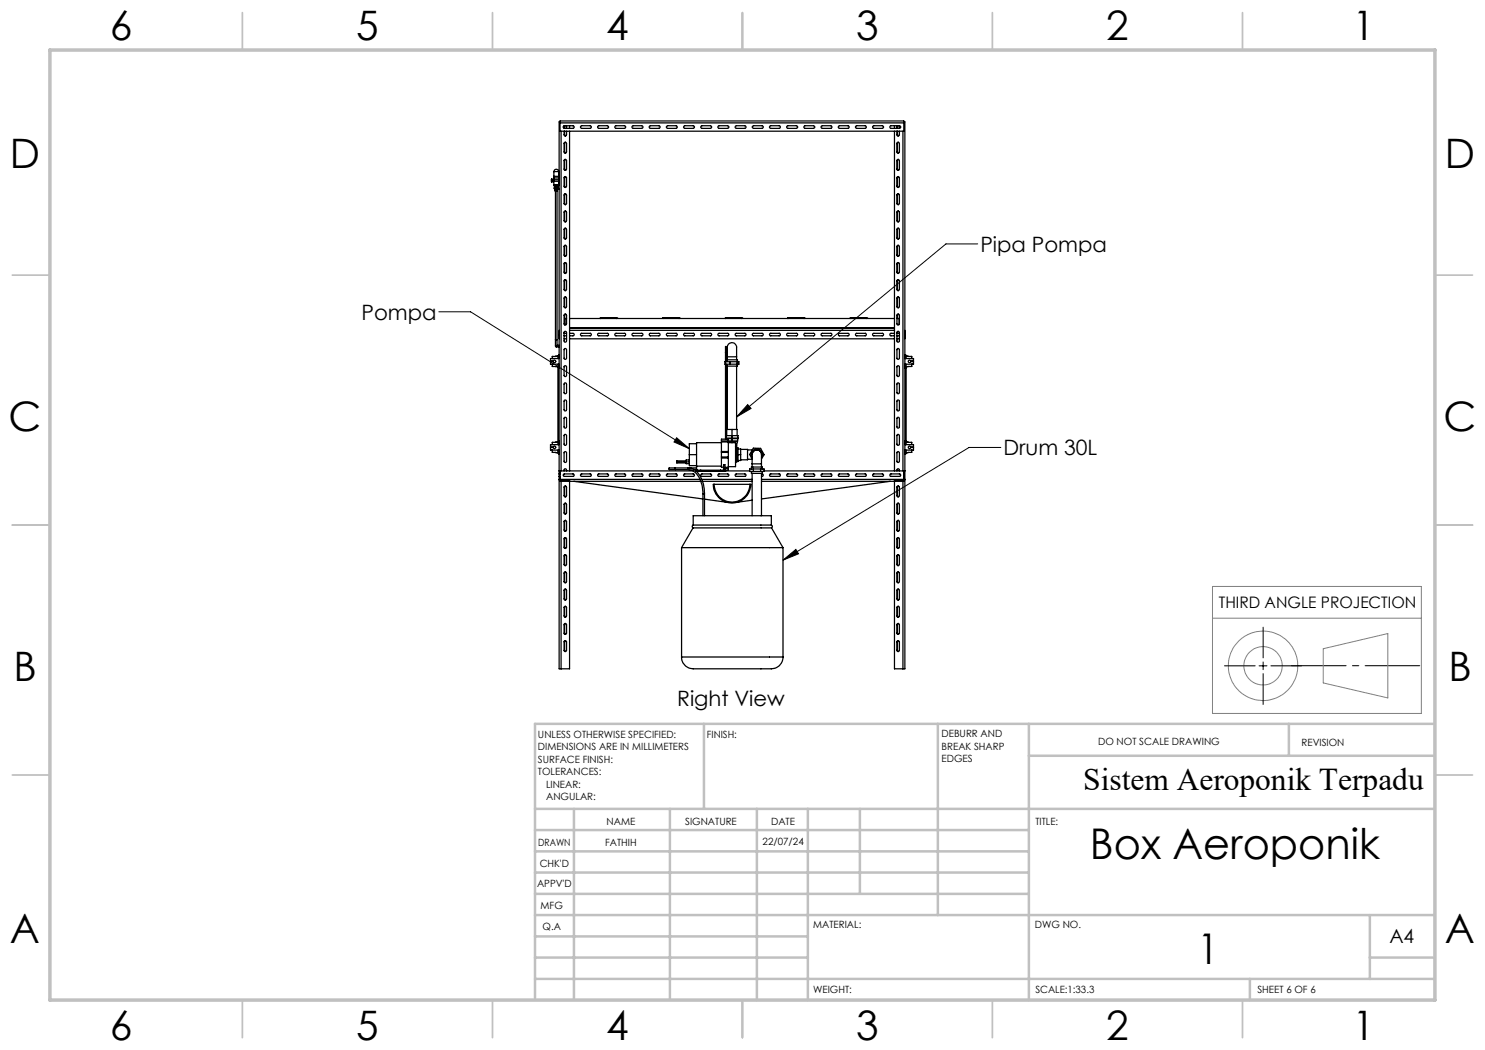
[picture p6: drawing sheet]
<svg xmlns="http://www.w3.org/2000/svg" width="297mm" height="210mm" viewBox="0 0 297 210" stroke-linecap="round" stroke-linejoin="round" font-family="sans-serif">
<path d="M195.5 48.8h-6.3l-41.9 34.6M87.8 62.4h6.3l43.8 27.3M135.3 87.6l2.6 2.1-3.1-1.3zM149.5 80.9l.7 .8-2.9 1.7zM200.2 89.5h-6.4l-37.2 22.5M156.6 112l2.6-2.1 .5 .9zM244.9 133.2h6.1M251.8 133.2h1.6M252.6 125.4v6.2M252.6 132.4v1.5M252.6 134.7v6.2M254.2 133.2h6.1" fill="none" stroke="#000" stroke-width=".2"/>
<g fill="none" stroke="#808080" stroke-width=".2">
<path d="M242.5 117.3h41.8v25.4h-41.8zM242.5 123.6h41.8M264.7 129.7l12.9-3v12.9l-12.9-3z"/>
<circle cx="252.6" cy="133.2" r="3.8"/>
<circle cx="252.6" cy="133.2" r="6.9"/>
</g>
<path d="M283.9 133.1h-25.6" fill="none" stroke="#000" stroke-width=".2" stroke-dasharray="15.2 1.3 1.3 1.3" stroke-dashoffset="4.3"/>
<g fill="none" stroke="#c0c0c0" stroke-width=".35">
<path d="M48.5 2.5v7.5M98.5 2.5v7.5M148.5 2.5v7.5M198.5 2.5v7.5M248.5 2.5v7.5M2.5 55h7.5M287 55h7.5M2.5 105h7.5M287 105h7.5M2.5 155h7.5M287 155h7.5M48.5 200v7.5"/>
<path d="M98.5 200v7.5M148.5 200v7.5M198.5 200v7.5M248.5 200v7.5"/>
</g>
<g fill="none" stroke="#c0c0c0" stroke-width=".5">
<path d="M140.8 144.8v17M187.6 144.8v38.2M205.8 144.8v55.2M205.8 151.2h81.2M257.8 144.8v6.4M287 144.8h-180v55.2M107 161.8h180M107 178.8h98.8M107 174.5h98.8M107 170.3h98.8M107 166h98.8M114.8 161.8v38.2"/>
<path d="M134 161.8v38.2M151.4 161.8v38.2M161.6 161.8v38.2M172 161.8v17M107 195.8h180M107 191.5h54.6M107 187.3h54.6M107 183h180M250 195.8v4.2M274 191.5h13M274 183v12.8"/>
</g>
<path d="M10 10h277v190h-277z" fill="none" stroke="#c0c0c0" stroke-width=".7"/>
<path d="M135.3 87.6l2.6 2.1-3.1-1.3zM149.5 80.9l.7 .8-2.9 1.7zM156.6 112l2.6-2.1 .5 .9z" fill="#000"/>
<g fill="none" stroke="#000" stroke-width=".25">
<path d="M110.3 36.3h.1M110.3 35.9h.1M110.3 35.8v.6M110.6 36.3h.1M110.6 35.9h.1M110.7 36.3h1.1M110.7 35.9h1.1M110.7 35.9h-.2v.4h.2M110.7 35.9v.4M110.7 35.9v-.1h-.4v.6h.4v-.1M110.8 34.3a.48 .48 0 0 1 .4-.4 .48 .48 0 0 1 .5 .4M110.8 37v.1"/>
<path d="M110.8 35.3h.9M110.8 35.6h.9M110.8 34.3h.9M110.8 37h.9M110.8 34.3v1.6M110.8 36.3v.7M110.8 37.1h.4M110.8 37.1h.1M110.8 37.6h.9v.1h-.9zM110.8 37.1v.1h.9v-.1M110.9 37.8l.1 .2M110.9 37.8h.7"/>
<path d="M110.9 37.5h.7M110.9 37.5v.1M110.9 37.7v.1M111 37.3l-.1 .2M111 38h.5M111 37.3h.5M111 38v.2h.5v-.2M111 37.2v.1M111.1 38.2v29.7M111.2 37.1h.4M111.2 37.1v.1M111.2 37.6v.1"/>
<path d="M111.4 38.2v29.7M111.5 37.3h.1M111.5 37.3l.1 .2M111.5 37.2v.1M111.6 37.8l-.1 .2M111.6 37.1h.1M111.6 37.8h.1M111.6 37.1v.1M111.6 37.5v.3M111.7 37v.1M111.7 35.3v.3M111.7 34.3v1"/>
<path d="M111.7 35.6v.3M111.7 36.3v.7M112 24.4h-.2v70.4M112 24.6v-.4h68.8v.4M112 24.6v1.6h68.8v-1.6M112 24.6h68.8M112.2 26.2v68M112.7 25.2l1.9-.1a.27 .27 0 0 1 .2 .3 .27 .27 0 0 1-.2 .3h-1.7a.25 .25 0 0 1-.3-.2 .25 .25 0 0 1 .1-.3zM112.8 26.2v.7a.25 .25 0 0 0 .3 .3 .25 .25 0 0 0 .2-.3v-.7M112.8 25.2v.4M112.9 35.4a.27 .27 0 0 1 .2-.1 .27 .27 0 0 1 .2 .3v1.6a.25 .25 0 0 1-.2 .3 .25 .25 0 0 1-.3-.3zM112.9 28.5a.26 .26 0 0 1 .2 0 .26 .26 0 0 1 .2 .2v1.7a.25 .25 0 0 1-.2 .2 .25 .25 0 0 1-.3-.2z"/>
<path d="M112.9 38.8h.2l.2 .2v1.7a.25 .25 0 0 1-.2 .2 .25 .25 0 0 1-.3-.2zM112.9 31.9h.2l.2 .2v1.7a.25 .25 0 0 1-.2 .3 .25 .25 0 0 1-.3-.3zM112.9 26.2v.8l.2 .2M113 25.1l-.1 .6M113.1 38.8l-.2 .1v1.9l.2 .1M113.1 35.3l-.2 .2v1.8l.2 .2M113.1 31.9l-.2 .2v1.8l.2 .2M113.1 28.5l-.2 .1v1.9l.2 .1M113.3 25.1v.6M113.9 25.1v.6M113.9 26.2v68M116.1 25.3l1.9-.2a.27 .27 0 0 1 .3 .3 .27 .27 0 0 1-.3 .3h-1.7l-.2-.2z"/>
<path d="M119.6 25.3l1.9-.2a.27 .27 0 0 1 .2 .3 .27 .27 0 0 1-.2 .3h-1.7l-.3-.2zM123 25.2l1.9-.1a.27 .27 0 0 1 .2 .3 .27 .27 0 0 1-.2 .3h-1.7a.26 .26 0 0 1-.2-.2 .26 .26 0 0 1 0-.3zM126.4 25.3l1.9-.2a.27 .27 0 0 1 .3 .3 .27 .27 0 0 1-.3 .3h-1.7l-.2-.2zM129.9 25.2l1.9-.1a.27 .27 0 0 1 .2 .3 .27 .27 0 0 1-.2 .3h-1.7a.27 .27 0 0 1-.2-.2 .27 .27 0 0 1 0-.3zM133.3 25.3l1.9-.2a.27 .27 0 0 1 .3 .3 .27 .27 0 0 1-.3 .3h-1.7l-.2-.2zM136.8 25.2l1.8-.1a.27 .27 0 0 1 .3 .3 .27 .27 0 0 1-.3 .3h-1.7a.27 .27 0 0 1-.2-.2 .27 .27 0 0 1 .1-.3zM140.2 25.3l1.9-.2a.27 .27 0 0 1 .2 .3 .27 .27 0 0 1-.2 .3h-1.7l-.2-.2zM143.6 25.3l1.9-.2a.27 .27 0 0 1 .3 .3 .27 .27 0 0 1-.3 .3h-1.7l-.2-.2zM147.1 25.2l1.8-.1a.27 .27 0 0 1 .3 .3 .27 .27 0 0 1-.3 .3h-1.6a.26 .26 0 0 1-.3-.2 .26 .26 0 0 1 .1-.3zM150.5 25.3l1.9-.2a.27 .27 0 0 1 .2 .3 .27 .27 0 0 1-.2 .3h-1.7l-.2-.2zM154 25.2l1.8-.1a.27 .27 0 0 1 .3 .3 .27 .27 0 0 1-.3 .3h-1.6a.26 .26 0 0 1-.3-.2 .26 .26 0 0 1 .1-.3zM157.4 25.3l1.9-.2a.27 .27 0 0 1 .2 .3 .27 .27 0 0 1-.2 .3h-1.7l-.3-.2z"/>
<path d="M160.9 25.2l1.8-.1a.27 .27 0 0 1 .2 .3 .27 .27 0 0 1-.2 .3h-1.7a.27 .27 0 0 1-.2-.2 .27 .27 0 0 1 .1-.3zM164.3 25.3l1.9-.2a.27 .27 0 0 1 .2 .3 .27 .27 0 0 1-.2 .3h-1.7l-.3-.2zM167.7 25.2l1.9-.1a.27 .27 0 0 1 .2 .3 .27 .27 0 0 1-.2 .3h-1.7a.27 .27 0 0 1-.2-.2 .27 .27 0 0 1 0-.3zM171.1 25.3l1.9-.2a.27 .27 0 0 1 .3 .3 .27 .27 0 0 1-.3 .3h-1.7l-.2-.2zM174.6 25.3l1.9-.2a.27 .27 0 0 1 .2 .3 .27 .27 0 0 1-.2 .3h-1.7l-.3-.2zM178 25.2l1.9-.1a.27 .27 0 0 1 .3 .3 .27 .27 0 0 1-.3 .3h-1.7a.26 .26 0 0 1-.2-.2 .26 .26 0 0 1 0-.3zM178.9 25.1v.6M178.9 26.2v68M179.4 26.2v.7a.25 .25 0 0 0 .2 .3 .25 .25 0 0 0 .3-.3v-.7M179.4 25.1v.6M179.4 35.4a.27 .27 0 0 1 .3-.1 .27 .27 0 0 1 .2 .3v1.6a.25 .25 0 0 1-.3 .3 .25 .25 0 0 1-.2-.3zM179.4 28.5a.26 .26 0 0 1 .3 0 .26 .26 0 0 1 .2 .2v1.7a.25 .25 0 0 1-.3 .2 .25 .25 0 0 1-.2-.2z"/>
<path d="M179.5 38.8h.2l.2 .2v1.7a.25 .25 0 0 1-.3 .2 .25 .25 0 0 1-.2-.2zM179.5 31.9h.2l.2 .2v1.7a.25 .25 0 0 1-.3 .3 .25 .25 0 0 1-.2-.3zM179.5 26.2v.8l.2 .2M179.5 25.1v.6M179.7 38.8l-.2 .1v1.9l.2 .1M179.7 35.3l-.2 .2v1.8l.2 .2M179.7 31.9l-.2 .2v1.8l.2 .2M179.7 28.5l-.2 .1v1.9l.2 .1M179.8 25.1l.1 .6M180.6 26.2v68M180.8 24.4h.2v109.4h-.4M112.9 42.3a.27 .27 0 0 1 .2-.1 .27 .27 0 0 1 .2 .2v1.7a.25 .25 0 0 1-.2 .3 .25 .25 0 0 1-.3-.3z"/>
<path d="M112.9 59.4h.2l.2 .2v1.7a.25 .25 0 0 1-.2 .3 .25 .25 0 0 1-.3-.3zM112.9 56h.3l.1 .2v1.7a.25 .25 0 0 1-.2 .2 .25 .25 0 0 1-.3-.2zM112.9 52.6l.2-.1 .2 .3v1.6a.25 .25 0 0 1-.2 .3 .25 .25 0 0 1-.3-.3zM112.9 49.1h.3l.1 .2v1.7a.25 .25 0 0 1-.2 .3 .25 .25 0 0 1-.3-.3zM112.9 45.7l.2-.1 .2 .3v1.7a.25 .25 0 0 1-.2 .2 .25 .25 0 0 1-.3-.2zM113.1 59.4l-.2 .1v1.9l.2 .2M113.1 55.9l-.2 .2v1.9l.2 .1M113.1 52.5l-.2 .2v1.8l.2 .2M113.1 49.1l-.2 .1v1.9l.2 .2M113.1 45.6l-.2 .2v1.9l.2 .1M113.1 42.2l-.2 .2v1.8l.2 .2M179.4 42.3a.27 .27 0 0 1 .3-.1 .27 .27 0 0 1 .2 .2v1.7a.25 .25 0 0 1-.3 .3 .25 .25 0 0 1-.2-.3z"/>
<path d="M179.5 59.4h.2l.2 .2v1.7a.25 .25 0 0 1-.3 .3 .25 .25 0 0 1-.2-.3zM179.5 56h.3l.1 .2v1.7a.25 .25 0 0 1-.3 .2 .25 .25 0 0 1-.2-.2zM179.5 52.6l.2-.1 .2 .3v1.6a.25 .25 0 0 1-.3 .3 .25 .25 0 0 1-.2-.3zM179.5 49.1h.3l.1 .2v1.7a.25 .25 0 0 1-.3 .3 .25 .25 0 0 1-.2-.3zM179.5 45.7l.2-.1 .2 .3v1.7a.25 .25 0 0 1-.3 .2 .25 .25 0 0 1-.2-.2zM179.7 59.4l-.2 .1v1.9l.2 .2M179.7 55.9l-.2 .2v1.9l.2 .1M179.7 52.5l-.2 .2v1.8l.2 .2M179.7 49.1l-.2 .1v1.9l.2 .2M179.7 45.6l-.2 .2v1.9l.2 .1M179.7 42.2l-.2 .2v1.8l.2 .2M110.2 72.2v.1"/>
<path d="M110.5 71.7h.1M110.5 72.8v.5h1.1M110.5 72.8h.1M110.5 72.2v.1M111.1 67.9v1.3M111.1 67.9h.3M111.1 69.2l.1 .1 .6 .1M111.1 69.2h.1M111.4 67.9v1.3M111.4 69.1h.4M111.4 69.1l-.1 .2-.2-.1M111.4 69.2l-.1 .1-.2-.1"/>
<path d="M111.4 69.1v.1M111.6 71.3h-1.1v.4M111.6 72.8v16.1M111.8 71.2h-.2v.5M111.8 71v.7h-1.7v.5l.6 .1h-.6v.5h1.7v.8M112.8 67.1l.5 .1M112.8 66.7h.5M112.8 67.8h.5M112.9 73.2a.27 .27 0 0 1 .2 0 .27 .27 0 0 1 .2 .2v1.7a.25 .25 0 0 1-.2 .2 .25 .25 0 0 1-.3-.2zM112.9 66.3a.27 .27 0 0 1 .2 0 .27 .27 0 0 1 .2 .2v1.7a.25 .25 0 0 1-.2 .2 .25 .25 0 0 1-.3-.2zM112.9 76.6h.3l.1 .2v1.7a.25 .25 0 0 1-.2 .3 .25 .25 0 0 1-.3-.3zM112.9 69.7h.3l.1 .2v1.7a.25 .25 0 0 1-.2 .3 .25 .25 0 0 1-.3-.3z"/>
<path d="M112.9 62.9h.3l.1 .2v1.7a.25 .25 0 0 1-.2 .2 .25 .25 0 0 1-.3-.2zM113.1 62.8l-.2 .2 .1 1.9M113.3 63.7h-.3v1.3M113.9 66.7h.7a.25 .25 0 0 1 .2 .2 .25 .25 0 0 1-.2 .3h-.7M113.9 67.8h65M113.9 65.7h65M113.9 65.6h65M113.9 63.7h65M113.9 66.1h65M116.2 66.7h1.8a.25 .25 0 0 1 .3 .2 .25 .25 0 0 1-.3 .3h-1.7a.25 .25 0 0 1-.2-.2 .25 .25 0 0 1 .1-.3zM119.6 66.7h1.9a.25 .25 0 0 1 .2 .2 .25 .25 0 0 1-.2 .3h-1.7a.25 .25 0 0 1-.3-.2 .25 .25 0 0 1 .1-.3zM120.1 63.6h.1"/>
<path d="M120.1 63.6v.1M120.1 63.6h3.3M120.5 65.7v-.1v.1M120.6 65.6v.1M120.8 65.6v.1M121 65.6v.1M121.4 65.6v.1M121.7 65.6v.1M122.1 65.6v.1M122.3 65.6v.1M122.4 65.6v.1M122.7 65.6v.1"/>
<path d="M122.8 65.6v.1M122.9 65.6v.1M123 66.7h1.9a.25 .25 0 0 1 .2 .2 .25 .25 0 0 1-.2 .3h-1.7a.26 .26 0 0 1-.2-.2 .26 .26 0 0 1 0-.3zM123.4 63.6h.1M123.4 63.6l-.1 .1M126.5 66.7h1.8a.25 .25 0 0 1 .3 .2 .25 .25 0 0 1-.3 .3h-1.7a.25 .25 0 0 1-.2-.2 .25 .25 0 0 1 .1-.3zM129.9 66.7h1.9a.25 .25 0 0 1 .2 .2 .25 .25 0 0 1-.2 .3h-1.7a.27 .27 0 0 1-.2-.2 .27 .27 0 0 1 0-.3zM132.5 63.6h.1M132.5 63.6l.1 .1M132.5 63.6h3.4M133 65.6v.1v-.1M133.3 65.6v.1"/>
<path d="M133.4 66.7h1.8a.25 .25 0 0 1 .3 .2 .25 .25 0 0 1-.3 .3h-1.7a.25 .25 0 0 1-.2-.2 .25 .25 0 0 1 .1-.3zM133.5 65.6v.1M133.9 65.6v.1M134.2 65.6v.1M134.6 65.6v.1M134.8 65.6v.1M134.9 65.6v.1M135.2 65.6v.1M135.3 65.7v-.1v.1M135.3 65.6v.1M135.4 65.6v.1M135.9 63.6h.1"/>
<path d="M135.9 63.6l-.1 .1M136.8 66.7h1.8a.25 .25 0 0 1 .3 .2 .25 .25 0 0 1-.3 .3h-1.7a.27 .27 0 0 1-.2-.2 .27 .27 0 0 1 .1-.3zM140.3 66.7h1.8a.25 .25 0 0 1 .2 .2 .25 .25 0 0 1-.2 .3h-1.7a.25 .25 0 0 1-.2-.2 .25 .25 0 0 1 .1-.3zM143.7 66.7h1.8a.25 .25 0 0 1 .3 .2 .25 .25 0 0 1-.3 .3h-1.7a.25 .25 0 0 1-.2-.2 .25 .25 0 0 1 .1-.3zM145 72.3h2.8v.5h-2.8zM145.1 63.6h.1M145.1 63.6v.1M145.1 63.6h3.3M145.1 69.3v1.2M145.1 70.5h.1M145.1 70.5h.3M145.1 70.5v1.8"/>
<path d="M145.1 72.8v15M145.3 72.8v.4h2.2v-.4M145.3 72.3v-.3h2.2v.3M145.4 69.3v1.2M145.4 70.5v1.5M145.4 73.2v12.7M145.5 71.4v-.5a2.55 2.55 0 0 1 .4-2.3 1.06 1.06 0 0 1 1.2 .3 1.06 1.06 0 0 1 .2 1.1v1.4M145.5 71.4h1.8M145.5 71.4v.6M145.5 73.2v12.7M145.5 65.6v.1M145.6 65.6v.1"/>
<path d="M145.8 65.6v.1M146 65.6v.1M146 72.3v.5M146.4 65.6v.1M146.7 65.6v.1M147.1 66.7h1.8a.25 .25 0 0 1 .3 .2 .25 .25 0 0 1-.3 .3h-1.6a.26 .26 0 0 1-.3-.2 .26 .26 0 0 1 .1-.3zM147.1 65.6v.1M147.3 71.4v.6M147.3 73.2v12.7M147.4 65.6l-.1 .1M147.4 65.6v.1M147.4 72.3v.5"/>
<path d="M147.7 65.6v.1M147.8 65.6v.1v-.1M147.9 65.6v.1M148.4 63.6h.1M148.4 63.6l-.1 .1M150.6 66.7h1.8a.25 .25 0 0 1 .2 .2 .25 .25 0 0 1-.2 .3h-1.7a.25 .25 0 0 1-.2-.2 .25 .25 0 0 1 .1-.3zM154 66.7h1.8a.25 .25 0 0 1 .3 .2 .25 .25 0 0 1-.3 .3h-1.6a.26 .26 0 0 1-.3-.2 .26 .26 0 0 1 .1-.3zM157.4 66.7h1.9a.25 .25 0 0 1 .2 .2 .25 .25 0 0 1-.2 .3h-1.7a.25 .25 0 0 1-.3-.2 .25 .25 0 0 1 .1-.3zM157.6 63.6h.1M157.6 63.6v.1M157.6 63.6h3.3M158 65.7v-.1v.1"/>
<path d="M158.1 65.6v.1M158.3 65.6v.1M158.5 65.6v.1M158.9 65.6v.1M159.2 65.6v.1M159.6 65.6v.1M159.8 65.6v.1M159.9 65.6v.1M160.2 65.6v.1M160.3 65.6v.1M160.4 65.6v.1M160.9 63.6h.1"/>
<path d="M160.9 63.6l-.1 .1M160.9 66.7h1.8a.25 .25 0 0 1 .2 .2 .25 .25 0 0 1-.2 .3h-1.7a.27 .27 0 0 1-.2-.2 .27 .27 0 0 1 .1-.3zM164.3 66.7h1.9a.25 .25 0 0 1 .2 .2 .25 .25 0 0 1-.2 .3h-1.7a.25 .25 0 0 1-.3-.2 .25 .25 0 0 1 .1-.3zM167.7 66.7h1.9a.25 .25 0 0 1 .2 .2 .25 .25 0 0 1-.2 .3h-1.7a.27 .27 0 0 1-.2-.2 .27 .27 0 0 1 0-.3zM170 63.6h.1M170 63.6l.1 .1M170 63.6h3.4M170.5 65.6v.1v-.1M170.8 65.6v.1M171 65.6v.1M171.2 66.7h1.8a.25 .25 0 0 1 .3 .2 .25 .25 0 0 1-.3 .3h-1.7a.25 .25 0 0 1-.2-.2 .25 .25 0 0 1 .1-.3zM171.4 65.6v.1"/>
<path d="M171.7 65.6v.1M172.1 65.6v.1M172.3 65.6v.1M172.4 65.6v.1M172.7 65.6v.1M172.8 65.7v-.1v.1M172.8 65.6v.1M172.9 65.6v.1M173.4 63.6h.1M173.4 63.6l-.1 .1M174.6 66.7h1.9a.25 .25 0 0 1 .2 .2 .25 .25 0 0 1-.2 .3h-1.7a.25 .25 0 0 1-.3-.2 .25 .25 0 0 1 .1-.3zM177 65.6v.1"/>
<path d="M177.2 65.6v.1M178.6 65.7v-.1l.2 .1M178.9 66.7h-.7a.25 .25 0 0 0-.2 .2 .25 .25 0 0 0 .2 .3h.7M179.4 67.2h.5M179.4 66.7h.5M179.4 67.8h.5M179.4 63.7h.4v1.2M179.4 73.2a.27 .27 0 0 1 .3 0 .27 .27 0 0 1 .2 .2v1.7a.25 .25 0 0 1-.3 .2 .25 .25 0 0 1-.2-.2zM179.4 66.3a.27 .27 0 0 1 .3 0 .27 .27 0 0 1 .2 .2v1.7a.25 .25 0 0 1-.3 .2 .25 .25 0 0 1-.2-.2zM179.5 76.6h.3l.1 .2v1.7a.25 .25 0 0 1-.3 .3 .25 .25 0 0 1-.2-.3zM179.5 69.7h.3l.1 .2v1.7a.25 .25 0 0 1-.3 .3 .25 .25 0 0 1-.2-.3zM179.5 62.9h.3l.1 .2v1.7a.25 .25 0 0 1-.3 .2 .25 .25 0 0 1-.2-.2z"/>
<path d="M179.7 62.8l-.2 .2v.7M181 71h.1M181 71v.7h1.7v.5l-.5 .1M181 73.6h.1M181 71.2l1.4 .1v.4M181.2 71.2v.5M181.2 72.8v16.1M181.3 71.2l-.1 .1M182.1 72.3h.6v.5h-1.7v.8M182.4 72.8h.1M182.4 72.8l-.1 .5h-1.1M182.4 71.7h.1"/>
<path d="M182.4 72.2v.1M182.6 72.2v.1M110.1 90h1.7v.8M110.1 90h.1M110.1 88.9h.1M110.1 89.5h.5h-.5M110.1 88.9v1.1M110.2 89.5h.1M110.5 90v.5h1.1M110.5 89.5h.1M111.6 88.5h-1.1v.4M111.6 90v.5h.2"/>
<path d="M111.8 88.2v.7h-1.7M111.8 95.3v38.5h.4M111.8 94.8v.5M111.8 94.2h26.8M111.8 95.3h.2M111.8 94.8h.2M112 96.2l28.2 .1M112 94.2v1.7l.2 .2M112.2 96.1h1.7v37.7h-1.7M112.2 96.1v37.7M112.7 94.8h1.9a.25 .25 0 0 1 .2 .2 .25 .25 0 0 1-.2 .3h-1.7a.25 .25 0 0 1-.3-.2 .25 .25 0 0 1 .1-.3zM112.8 94.2v-.2a.25 .25 0 0 1 .3-.2 .25 .25 0 0 1 .2 .2v.2"/>
<path d="M112.9 97.3a.27 .27 0 0 1 .2-.1 .27 .27 0 0 1 .2 .2v1.7a.25 .25 0 0 1-.2 .3 .25 .25 0 0 1-.3-.3zM112.9 90.4a.27 .27 0 0 1 .2-.1 .27 .27 0 0 1 .2 .2v1.7a.25 .25 0 0 1-.2 .3 .25 .25 0 0 1-.3-.3zM112.9 86.9h.2l.2 .2v1.7a.25 .25 0 0 1-.2 .3 .25 .25 0 0 1-.3-.3zM112.9 83.5h.3l.1 .2v1.7a.25 .25 0 0 1-.2 .2 .25 .25 0 0 1-.3-.2zM112.9 80h.2l.2 .2v1.7a.25 .25 0 0 1-.2 .3 .25 .25 0 0 1-.3-.3zM113.1 97.2l-.2 .2v1.8l.2 .2M114.8 96.3l25.8 3.5M116.2 94.8h1.8a.25 .25 0 0 1 .3 .2 .25 .25 0 0 1-.3 .3h-1.7a.25 .25 0 0 1-.2-.2 .25 .25 0 0 1 .1-.3zM119.6 94.8h1.9a.25 .25 0 0 1 .2 .2 .25 .25 0 0 1-.2 .3h-1.7a.25 .25 0 0 1-.3-.2 .25 .25 0 0 1 .1-.3zM123 94.8h1.9a.25 .25 0 0 1 .2 .2 .25 .25 0 0 1-.2 .3h-1.7a.26 .26 0 0 1-.2-.2 .26 .26 0 0 1 0-.3zM126.5 94.8h1.8a.25 .25 0 0 1 .3 .2 .25 .25 0 0 1-.3 .3h-1.7a.25 .25 0 0 1-.2-.2 .25 .25 0 0 1 .1-.3zM129.9 94.8h1.9a.25 .25 0 0 1 .2 .2 .25 .25 0 0 1-.2 .3h-1.7a.27 .27 0 0 1-.2-.2 .27 .27 0 0 1 0-.3z"/>
<path d="M133.4 94.8h1.8a.25 .25 0 0 1 .3 .2 .25 .25 0 0 1-.3 .3h-1.7a.25 .25 0 0 1-.2-.2 .25 .25 0 0 1 .1-.3zM135.1 93.6l-1.4 .1 .1 .2h1.3M135.1 93.6l-.2 .1 .2 .2M135.1 93.6h4.2M135.1 93.9h2.6M135.4 92.4v.2h1.8M135.4 92.4h2.5M136.8 94.8h1.8a.25 .25 0 0 1 .3 .2 .25 .25 0 0 1-.3 .3h-1.7a.27 .27 0 0 1-.2-.2 .27 .27 0 0 1 .1-.3zM137.2 92.2h-1.8v.2M137.7 93.9a3.2 3.2 0 0 1 2.6 2.7l.3 2.1M137.7 93.6a3.4 3.4 0 0 1 2.8 2.8l.4 2.3M137.7 93.6h.1"/>
<path d="M137.7 93.6l-.2 .1 .2 .2M137.9 90.9v2.2h1.4M137.9 92h-.7v.7h.7M137.9 90.9h1.4M138.8 93.9h.5M139.2 94.2h10.7M139.3 94.2h.9M139.3 94.2h.1M139.3 88.8h-1.4v2.1M139.3 93.2v.8h.1M139.3 93.2h5M139.4 94h.8"/>
<path d="M139.4 94l-.1 .2M140 95.9h-28.2l.1 .3 .3 .1M140.2 94.2h.1M140.2 94h3.9M140.2 94v.2M140.2 94.9l1.9-.1a.25 .25 0 0 1 .2 .2 .25 .25 0 0 1-.2 .3h-1.8l-.1-.2zM140.3 95.9h10.1M140.5 96.3h9.9M140.6 98.7h.3M140.6 98.7v4.4M140.9 98.7v4.4M140.9 99.8l4.5 .7"/>
<path d="M142.7 96.9h7.4a3.7 3.7 0 0 1-3.7 3.7 3.7 3.7 0 0 1-3.7-3.7zM142.8 96.9a3.6 3.6 0 0 0 3.6 3.5 3.6 3.6 0 0 0 3.6-3.5M143.6 94.9l1.9-.1a.25 .25 0 0 1 .3 .2 .25 .25 0 0 1-.3 .3h-1.7l-.2-.2zM144.1 94h.8l.1 .2M144.1 94.2h.9M144.1 94.2h.1M144.1 94v.2M144.3 90.5v.9M144.3 90.3v.2M144.3 91.4v.2M144.3 91.6v1.8h.4M144.3 88.4v1.9"/>
<path d="M144.3 88.5h-5v4.7M144.3 88.2v.2M144.3 88.2v-.4h1.4v.4M144.3 91.4h1.4M144.3 90.5h1.4M144.3 90.3h1.4M144.3 91.6h1.4M144.3 88.4h1.4M144.3 88.2h1.4M144.7 94v-1.1h.3v1.3M145 94.2h.1M145 93.5h.7"/>
<path d="M145 93.7h.7M145.2 87.7v.1M145.2 87.7h1.2M145.2 87.6h2.4v-.5h-2.4v.6M145.7 90.5v.9M145.7 90.3v.2M145.7 91.4v.2M145.7 91.6v1.9M145.7 88.4v1.9M145.7 88.5h1.4v4.8h-1.4M145.7 88.2v.2M145.7 93.5v.2"/>
<path d="M145.7 93.7v.3h-.7M145.7 88.2h.7M145.7 88.3h.7M146.4 87.7v.5M146.4 85.9h-1.1v1.2M146.4 85.9h1v1.2M146.4 87.7h1.2M146.4 88.2h1.1M146.4 88.3h1.1M146.4 88.3v.2M146.4 85.9v1.8M146.4 88.2v.1"/>
<path d="M147.1 89.3l.3 .3M147.1 94.8h1.8a.25 .25 0 0 1 .3 .2 .25 .25 0 0 1-.3 .3h-1.6a.26 .26 0 0 1-.3-.2 .26 .26 0 0 1 .1-.3zM147.1 88.8v.6M147.4 92.3l-.3 .3M147.4 89.6h.2v2.7h-.2M147.4 89.6v2.7M147.5 88.3l-.2 1.3M147.5 88.2v.1M147.6 87.7l-.1 .5M147.6 87.6v.1M147.6 90.9h.5M147.6 89.8h.5v2.3h-.5"/>
<path d="M148.1 89.9h1.4v2.1h-1.4M149.5 91.9h.9M149.5 90h1M149.9 93.8h2.9v.5h-2.9zM150.3 94.3v.4h2.2v-.4M150.3 93.8v-.4h2.2v.4M150.4 90.9v1.9M150.4 91.5a1.09 1.09 0 0 1 1-1.7 1.09 1.09 0 0 1 .9 1.7M150.4 90.9a.94 .94 0 0 1 1-.9 .94 .94 0 0 1 .9 .9M150.4 92.8h1.9M150.4 92.8v.6M150.4 94.7v8.4"/>
<path d="M150.4 91.8l-.5-.9 .8-1.3 1.4 .1 .7 1.2-.5 .9M150.7 93.8v.5M152.1 93.8v.5M152.3 90.9v1.9M152.3 94.8a.26 .26 0 0 1 .3 .2 .26 .26 0 0 1-.3 .3M152.3 95.9h28.7l-.4 .4M152.3 92.8v.6M152.3 94.7v8.4M152.8 94.2h28.2M154 94.8h1.8a.25 .25 0 0 1 .3 .2 .25 .25 0 0 1-.3 .3h-1.6a.26 .26 0 0 1-.3-.2 .26 .26 0 0 1 .1-.3zM157.4 94.8h1.9a.25 .25 0 0 1 .2 .2 .25 .25 0 0 1-.2 .3h-1.7a.25 .25 0 0 1-.3-.2 .25 .25 0 0 1 .1-.3zM160.9 94.8h1.8a.25 .25 0 0 1 .2 .2 .25 .25 0 0 1-.2 .3h-1.7a.27 .27 0 0 1-.2-.2 .27 .27 0 0 1 .1-.3z"/>
<path d="M164.3 94.8h1.9a.25 .25 0 0 1 .2 .2 .25 .25 0 0 1-.2 .3h-1.7a.25 .25 0 0 1-.3-.2 .25 .25 0 0 1 .1-.3zM167.7 94.8h1.9a.25 .25 0 0 1 .2 .2 .25 .25 0 0 1-.2 .3h-1.7a.27 .27 0 0 1-.2-.2 .27 .27 0 0 1 0-.3zM171.1 94.9l1.9-.1a.25 .25 0 0 1 .3 .2 .25 .25 0 0 1-.3 .3h-1.7l-.2-.2zM174.6 94.8h1.9a.25 .25 0 0 1 .2 .2 .25 .25 0 0 1-.2 .3h-1.7a.25 .25 0 0 1-.3-.2 .25 .25 0 0 1 .1-.3zM178 94.8h1.9a.25 .25 0 0 1 .3 .2 .25 .25 0 0 1-.3 .3h-1.7a.26 .26 0 0 1-.2-.2 .26 .26 0 0 1 0-.3zM178 96.3l-25.7 3.5M179.4 94.2v-.2a.25 .25 0 0 1 .2-.2 .25 .25 0 0 1 .3 .2v.2M179.4 97.3a.27 .27 0 0 1 .3-.1 .27 .27 0 0 1 .2 .2v1.7a.25 .25 0 0 1-.3 .3 .25 .25 0 0 1-.2-.3zM179.4 90.4a.27 .27 0 0 1 .3-.1 .27 .27 0 0 1 .2 .2v1.7a.25 .25 0 0 1-.3 .3 .25 .25 0 0 1-.2-.3zM179.4 83.5a.26 .26 0 0 1 .3 0 .26 .26 0 0 1 .2 .2v1.7a.25 .25 0 0 1-.3 .2 .25 .25 0 0 1-.2-.2zM179.5 86.9h.2l.2 .2v1.7a.25 .25 0 0 1-.3 .3 .25 .25 0 0 1-.2-.3zM179.5 80h.2l.2 .2v1.7a.25 .25 0 0 1-.3 .3 .25 .25 0 0 1-.2-.3z"/>
<path d="M179.7 97.2l-.2 .2v1.8l.2 .2M180.6 96.1h-1.7v37.7h1.7M180.6 96.1v37.7M180.8 96.2l-28.5 .1M180.8 94.2v1.7l-.2 .2M181 88.2h.1M181 88.2v.7h1.7v1.1h-1.7v.8M181 90.8h.1M181.2 88.5h1.2v.4M181.2 90v.5M181.2 90.5h.1M182.1 89.5h.6"/>
<path d="M182.2 89.5h.5M182.4 90l-.1 .5h-1.3M182.4 89.5h.1M182.6 89.5h.1M112.9 117.9l.2-.1 .2 .3v1.7a.25 .25 0 0 1-.2 .2 .25 .25 0 0 1-.3-.2zM112.9 114.4h.2l.2 .2v1.7a.25 .25 0 0 1-.2 .2 .25 .25 0 0 1-.3-.2zM112.9 111l.2-.1 .2 .3v1.7a.25 .25 0 0 1-.2 .2 .25 .25 0 0 1-.3-.2zM112.9 107.6l.2-.1 .2 .3v1.7a.25 .25 0 0 1-.2 .2 .25 .25 0 0 1-.3-.2zM112.9 104.1h.2l.2 .2v1.7a.25 .25 0 0 1-.2 .2 .25 .25 0 0 1-.3-.2zM112.9 100.7l.2-.1 .2 .3v1.7a.25 .25 0 0 1-.2 .2 .25 .25 0 0 1-.3-.2zM113.1 117.8l-.2 .2v1.8l.2 .2M113.1 114.4l-.2 .1v1.9l.2 .1"/>
<path d="M113.1 110.9l-.2 .2v1.9l.2 .1M113.1 107.5l-.2 .2v1.8l.2 .2M113.1 104.1l-.2 .1v1.9l.2 .1M113.1 100.6l-.2 .2v1.8l.2 .2M136.3 109.5h20.3M136.3 109.5v21.9M138.6 105.6h15.7M138.6 105.6l-2.3 3.9M138.6 105a.3 .3 0 0 0-.2 .3 .3 .3 0 0 0 .2 .3M138.6 105h15.7M138.6 105v-1.9h15.7v1.9M150.4 100l-3 .5"/>
<path d="M154.3 105a.3 .3 0 0 1 .2 .3 .3 .3 0 0 1-.2 .3M154.3 105.6l2.3 3.9M156.6 109.5v21.9M179.4 114.5a.26 .26 0 0 1 .3-.1 .26 .26 0 0 1 .2 .2v1.7a.25 .25 0 0 1-.3 .2 .25 .25 0 0 1-.2-.2zM179.4 104.2a.27 .27 0 0 1 .3-.1 .27 .27 0 0 1 .2 .2v1.7a.25 .25 0 0 1-.3 .2 .25 .25 0 0 1-.2-.2zM179.5 117.9l.2-.1 .2 .3v1.7a.25 .25 0 0 1-.3 .2 .25 .25 0 0 1-.2-.2zM179.5 111l.2-.1 .2 .3v1.7a.25 .25 0 0 1-.3 .2 .25 .25 0 0 1-.2-.2zM179.5 107.6l.2-.1 .2 .3v1.7a.25 .25 0 0 1-.3 .2 .25 .25 0 0 1-.2-.2zM179.5 100.7l.2-.1 .2 .3v1.7a.25 .25 0 0 1-.3 .2 .25 .25 0 0 1-.2-.2zM179.7 117.8l-.2 .2v1.8l.2 .2M179.7 114.4l-.2 .1v1.9l.2 .1M179.7 110.9l-.2 .2v1.9l.2 .1"/>
<path d="M179.7 107.5l-.2 .2v1.8l.2 .2M179.7 104.1l-.2 .1v1.9l.2 .1M179.7 100.6l-.2 .2v1.8l.2 .2M112.9 128.2a.27 .27 0 0 1 .2 0 .27 .27 0 0 1 .2 .2v1.7a.25 .25 0 0 1-.2 .2 .25 .25 0 0 1-.3-.2zM112.9 121.3a.27 .27 0 0 1 .2 0 .27 .27 0 0 1 .2 .2v1.7a.25 .25 0 0 1-.2 .2 .25 .25 0 0 1-.3-.2zM112.9 124.7h.2l.2 .2v1.7a.25 .25 0 0 1-.2 .3 .25 .25 0 0 1-.3-.3zM113.1 128.1l-.2 .2v1.8l.2 .2M113.1 124.7l-.2 .2v1.8l.2 .2M113.1 121.3l-.2 .1v1.9l.2 .1M136.3 131.4a2.57 2.57 0 0 0 3.2 2.4h13.5a3.7 3.7 0 0 0 3.1-.9l.3-.6 .2-.9M136.3 131.4h20.3M179.4 128.2a.27 .27 0 0 1 .3 0 .27 .27 0 0 1 .2 .2v1.7a.25 .25 0 0 1-.3 .2 .25 .25 0 0 1-.2-.2z"/>
<path d="M179.4 121.3a.27 .27 0 0 1 .3 0 .27 .27 0 0 1 .2 .2v1.7a.25 .25 0 0 1-.3 .2 .25 .25 0 0 1-.2-.2zM179.5 124.7h.3l.1 .2v1.7a.25 .25 0 0 1-.3 .3 .25 .25 0 0 1-.2-.3zM179.7 128.1l-.2 .2v1.8l.2 .2M179.7 124.7l-.2 .2v1.8l.2 .2M179.7 121.3l-.2 .1v1.9l.2 .1"/>
<circle cx="110.9" cy="72.3" r=".25"/>
<circle cx="181.9" cy="72.3" r=".24"/>
<circle cx="110.9" cy="89.5" r=".26"/>
<circle cx="181.9" cy="89.5" r=".25"/>
</g>
<g font-size="8.5">
<text x="218" y="171.8">Box Aeroponik</text>
<text x="239.5" y="192.7">1</text>
</g>
<g font-size="8.1">
<text x="22" y="8">6</text>
<text x="71.2" y="8">5</text>
<text x="121.2" y="8">4</text>
<text x="171.3" y="8">3</text>
<text x="221.3" y="8">2</text>
<text x="270.5" y="8">1</text>
<text x="2" y="33.6">D</text>
<text x="289" y="33.6">D</text>
<text x="1.7" y="86.1">C</text>
<text x="288.7" y="86.1">C</text>
<text x="2.7" y="136.1">B</text>
<text x="289.7" y="136.1">B</text>
<text x="2" y="188.6">A</text>
<text x="289" y="188.6">A</text>
<text x="22" y="208">6</text>
<text x="71.2" y="208">5</text>
<text x="121.2" y="208">4</text>
<text x="171.3" y="208">3</text>
<text x="221.3" y="208">2</text>
<text x="270.5" y="208">1</text>
</g>
<text font-size="6.3" x="216.7" y="158.1">Sistem Aeroponik Terpadu</text>
<g font-size="4.2">
<text x="196.1" y="50.4">Pipa Pompa</text>
<text x="72.3" y="63.9">Pompa</text>
<text x="200.7" y="91.1">Drum 30L</text>
<text x="135.4" y="141.2">Right View</text>
</g>
<text font-size="3.9" x="277.9" y="188.5">A4</text>
<text font-size="3.2" x="243.7" y="121.7">THIRD ANGLE PROJECTION</text>
<g font-size="2">
<text x="107.6" y="147.6">UNLESS OTHERWISE SPECIFIED:</text>
<text x="141.4" y="147.6">FINISH:</text>
<text x="188.3" y="147.5">DEBURR AND</text>
<text x="188.3" y="150">BREAK SHARP</text>
<text x="219.6" y="149">DO NOT SCALE DRAWING</text>
<text x="260.3" y="149.2">REVISION</text>
<text x="107.6" y="150.1">DIMENSIONS ARE IN MILLIMETERS</text>
<text x="107.6" y="152.6">SURFACE FINISH:</text>
<text x="107.6" y="155.1">TOLERANCES:</text>
<text x="188.3" y="152.5">EDGES</text>
<text x="109.2" y="157.6">LINEAR:</text>
<text x="109.2" y="160.1">ANGULAR:</text>
<text x="121.3" y="165">NAME</text>
<text x="137" y="164.9">SIGNATURE</text>
<text x="154.2" y="164.9">DATE</text>
<text x="207.1" y="164.9">TITLE:</text>
<text x="107.6" y="169.1">DRAWN</text>
<text x="107.9" y="173.3">CHK'D</text>
<text x="121" y="169.1">FATHIH</text>
<text x="152.5" y="168.9">22/07/24</text>
<text x="107.4" y="177.4">APPV'D</text>
<text x="108.1" y="181.8">MFG</text>
<text x="108.5" y="186">Q.A</text>
<text x="162.6" y="185.5">MATERIAL:</text>
<text x="207" y="185.5">DWG NO.</text>
<text x="162.6" y="198.5">WEIGHT:</text>
<text x="207.1" y="198.6">SCALE:1:33.3</text>
<text x="251.5" y="198.6">SHEET 6 OF 6</text>
</g>
</svg>
